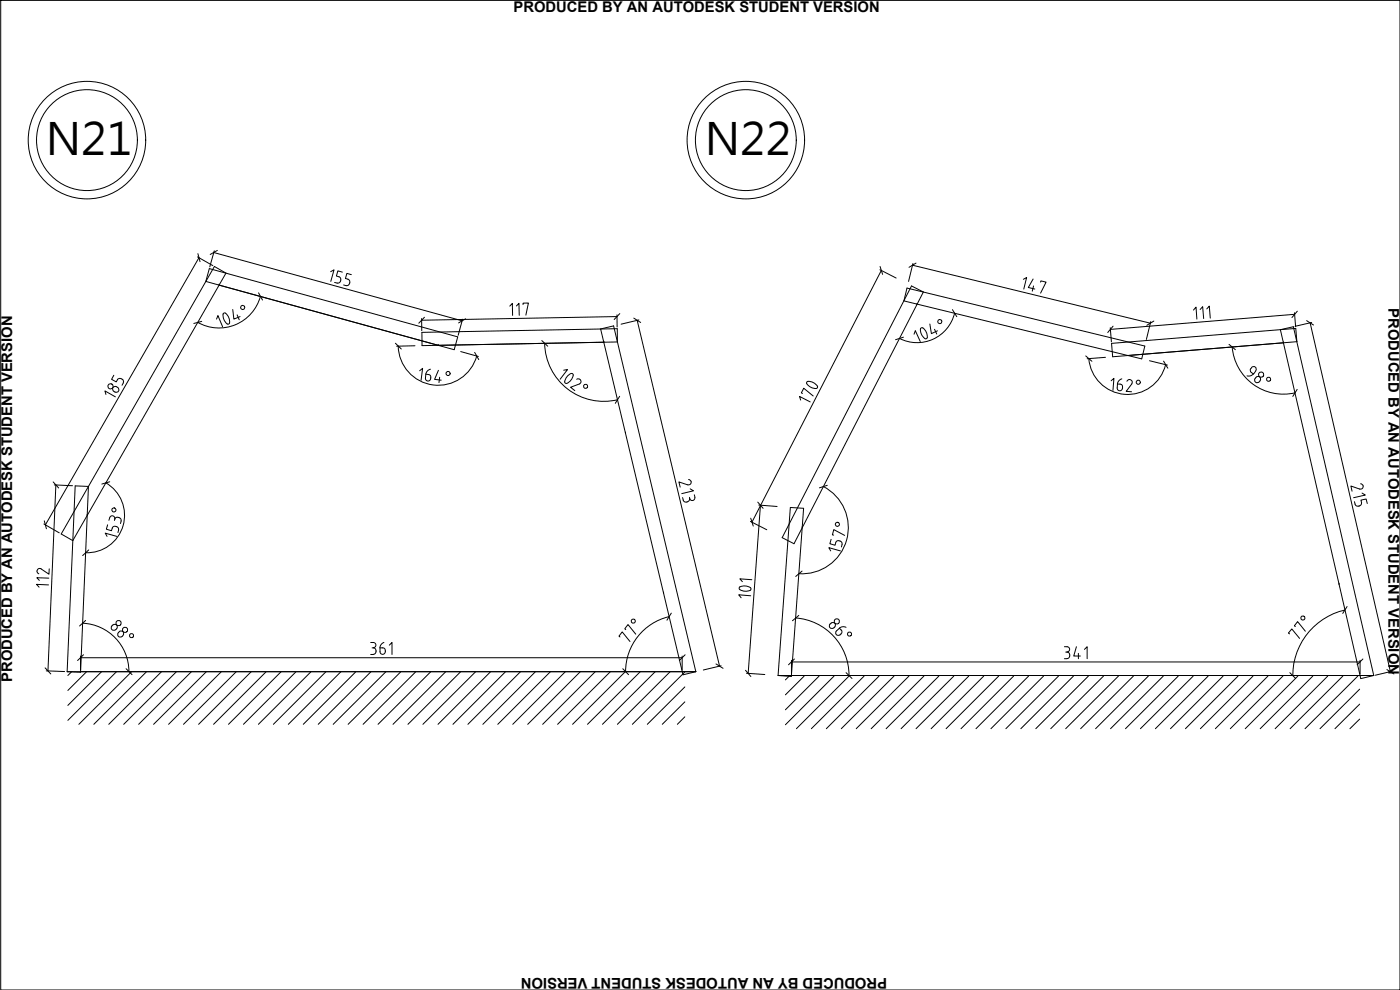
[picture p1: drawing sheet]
<svg xmlns="http://www.w3.org/2000/svg" width="420mm" height="297mm" viewBox="0 0 420 297" stroke-linecap="round" stroke-linejoin="round" font-family="sans-serif">
<path d="M.2 .1h420v296.9h-420z" fill="none" stroke="#000" stroke-width=".3"/>
<!-- layer: 5 -->
<g fill="none" stroke="#000" stroke-width=".3">
<circle cx="26.1" cy="42" r="17.6"/>
<circle cx="26.1" cy="42" r="15.1"/>
<circle cx="223.8" cy="42" r="17.6"/>
<circle cx="223.8" cy="42" r="15.1"/>
</g>
<g fill="none" stroke="#000" stroke-width=".3">
<path d="M64.3 80l3.5 1.9-46 80.3-3.4-2zM62.8 80.6l74.6 20.5-1.1 3.8-74.5-20.5zM65.7 85.5h.1M126.6 99.7l58.7-1.1v4l-58.6 1.1zM180.3 98.7l3.9-.9 24.6 103.7-3.8 1zM272.2 86.4l71.4 17.4-1 3.9-71.3-17.4zM273.6 85.8l3.5 1.8-38.8 75.5-3.6-1.8zM275.2 91.4h.1M384.3 98.9l3.9-.9 24.1 104.7-3.9 .9zM131.5 103.6h.1M181.2 102.7h.1M333.6 103l55.3-4.5 .3 4-55.3 4.5z"/>
<path d="M385.2 102.9h.1M187.7 129.9h.1M22.6 145.8l3.9 .2-2.3 55.7-4-.2zM26.2 154.6h.1M237.2 152.3l4 .2-3.7 50.5-4-.3zM240.7 158.3h.1M199.1 178h.1M401.9 175.3h.1M24.2 201.5h184.6M237.5 202.7h174.8"/>
</g>
<g fill="none" stroke="#000" stroke-width=".3">
<path d="M59.3 77.1l4.6 2.6M59.7 77.3l-46.1 80.2M64.1 75.8l74.6 20.5M64.3 75.3l-1.4 4.8M273.9 79.6l71.3 17.4M274 79.1l-1.3 5.3M65 95.7l.4-1 1.4 3.3M68.2 97.2a2.89 2.89 0 0 1-1.1-3.2l.1-.1a2.41 2.41 0 0 1 1.7 3l-.3 .3h-.4M69.9 92.9l.3 2.8 1.9-.7M71.2 94.5l.6 1.5M78.2 88.9a12.9 12.9 0 0 1-18.9 7.8M99.2 81.5l1-.5-.9 3.4"/>
<path d="M102.3 84l-.1 .4a.78 .78 0 0 1-1 .5l-.8-.2M102.7 81.6l-1.3-.3-.4 1.5 .7 .2a.78 .78 0 0 1 .5 1M103.1 85.5l.8 .2M104.4 83.8a.93 .93 0 0 1 .5 1.4M104.8 85.1a.78 .78 0 0 1-.9 .6M105.5 82.4l-1.4-.4-.4 1.6 .7 .2M126.5 95.6l.1 3.6M138.8 95.8l-1.3 4.8M153 91.8l.8-.8v3.6M155 91.8l.7-.8 .1 3.6M157 91.4v-.4l1.6-.1-.8 3.7M185.2 94.5v3.6"/>
<path d="M185.2 95l-58.7 1.1M191.2 96.1l24.7 103.7M191.7 96l-5.3 1.3M264.1 80.9l4.8 2.5M264.5 81.1l-38.8 75.6M276.2 98.7l.3 1.6 1.1 1.3M276.9 98.4h-.4l-.3 .3M277 98.4a2.89 2.89 0 0 1 1.1 3.1l-.5 .1M279.1 97.2l.4 2.9 1.8-.8M280.5 98.8l.6 1.4M286.5 94a11.6 11.6 0 0 1-16.6 7.5M307.1 83.8l1-.5-.8 3.4"/>
<path d="M310 83.7l-1.4 2.6 2 .4M310.2 85.8l-.4 1.6M312.3 84.7l.1-.4 1.5 .4-1.6 3.3M333.2 98.3l.3 4.3M345.4 96.5l-1.4 5.3M358.2 93l.7-.9 .3 3.6M360.2 92.9l.7-.9 .3 3.6M362.2 92.7l.7-.9 .3 3.6M388.5 93.8l.3 4.2M388.5 94.3l-55.3 4.5M393.2 96.9l24.1 104.6M393.7 96.8l-5 1.1"/>
<path d="M31.8 118.3l-.3-1 3.1 1.8M34.2 112.6l-.7 1.2 1.4 .8 .3-.7a.78 .78 0 0 1 1.1-.3M35 116a.84 .84 0 0 0-1.2 .6 .84 .84 0 0 0 .7 1 .79 .79 0 0 0 1.1-.3 .79 .79 0 0 0-.3-1M35 116l.3 .2M36.4 113.6l.3 .2a.78 .78 0 0 1 .3 1.1M37 114.9l-.4 .7M119.5 103.8a12 12 0 0 0 10.5 11.7 12 12 0 0 0 13.1-8.7M124.5 103.7l-5.5 .2M125.9 111.2l.9-.7-.4 3.6M127.8 112.3l.8 .1a.96 .96 0 0 1 .7 1.2 .96 .96 0 0 1-1.2 .6l-.4-.8M127.8 112.3l-.1 1.2M129.2 110.8l-1.1 .7-.3 .7"/>
<path d="M131.6 111.1l-1.2 2.7 2 .3M132 113.2l-.3 1.6M138.3 105.5l5.3 1.5M163.5 103a17.8 17.8 0 0 0 21.8 16.9M169.2 111.1l1.1-.2-2.2 2.9M171.4 112a2.91 2.91 0 0 0-1.9 2.8l.1 .1a2.39 2.39 0 0 0 2.3-2.8h-.5M173.1 113.8a.81 .81 0 0 1 1.1 .3 .81 .81 0 0 1-.3 1.1l-2.7 1 1.3 1M240.8 118.1l-.3-.2 .7-1.4 2.9 2.3M242.2 114.6a2.73 2.73 0 0 1 3.2 1.6l-.1 .1a2.39 2.39 0 0 1-3.2-1.2zM274.3 100.3l.4-1.1 1.5 3.3M326.8 107.6a11.7 11.7 0 0 0 10.7 10.7 11.7 11.7 0 0 0 12.3-8.9M331.8 107.2l-5.5 .4"/>
<path d="M333.5 114.2l.8-.7-.3 3.6M336.2 115.3l-.8-.1-.1 1.2a.83 .83 0 0 0 .9 .8 .83 .83 0 0 0 .7-1.1l-.2-.6-.5-.2M336.7 113.7l-1 .7-.4 .8M338.2 114.4a.82 .82 0 0 1 1.2-.4 .82 .82 0 0 1 .3 1.2l-1.7 2.2 1.6 .1M345 108.2l5.4 1.3M369.8 104.1a15.4 15.4 0 0 0 18.8 13.8M375.4 110.6a.78 .78 0 0 0 .1 1.1l.7 .5M375.4 110.6a.82 .82 0 0 1 1.1-.6 .82 .82 0 0 1 .4 1.2M376.2 112.1l-.7 .6-1.3 .1M376.7 113.6a.78 .78 0 0 0 .1 1.1 .78 .78 0 0 0 1.1-.2M376.9 111.3l-.6 .9M376.9 113.3a.85 .85 0 0 1 1.3 0 .85 .85 0 0 1-.2 1.2"/>
<path d="M376.9 113.3l-.2 .3M240.3 120l-.4-1.1 3.3 1.7M13.2 157.2l4.6 2.7M16.3 145.5l5.5 .2M16.8 145.5l-2.4 55.8M31.7 144.9a11.2 11.2 0 0 1 5.2 12.8 11.2 11.2 0 0 1-11.2 8.1M32.3 157.5l-.4 1.3 1.5 .4 .3-.7a1 1 0 0 1 1.2-.5 1 1 0 0 1 .7 1M32.9 155.3a.78 .78 0 0 1 1-.5 .78 .78 0 0 1 .5 1M32.9 155.3l-.2 .8M34.5 155.8l-.2 .4M35.6 159l-.2 .8M35.8 155.3a.78 .78 0 0 1 .5 1"/>
<path d="M35.8 155.3a.89 .89 0 0 0-1.4 .4M36.4 156.3l-.2 .8M204.9 149.3l.1 .7a.78 .78 0 0 0 1 .6M206.4 150.6l-.4 .1M206.6 143.9a.8 .8 0 0 1 .8 .9 .8 .8 0 0 1-1 .6l-2.6-.8 .3 1.6M206.9 149.2a.81 .81 0 0 0 .8 1 .81 .81 0 0 0 .8-1M206.9 149.6a.78 .78 0 0 1-.5 .9M207.1 146.7l1 .6-3.5 .8M208.4 148.4l.2 .8M225.2 156.4l4.9 2.5M227.7 151.5l5.5 .5M228.2 151.6l-3.7 50.4"/>
<path d="M247.1 146a13.9 13.9 0 0 1 7 16 13.9 13.9 0 0 1-14.4 10.1M406.5 150.5l.2 .8M406.7 151.3a.93 .93 0 0 0 1.4 .5M408.1 146.8l-2.7-1 .4 1.6M408.3 145.1a.8 .8 0 0 1 .8 1 .8 .8 0 0 1-1 .6M408.6 150.8a.78 .78 0 0 1-.6 1M408.6 150.9l-.2-.8 1.6-.4 .3 1.4M408.8 147.9l.9 .6-3.5 .8M11.1 171.3l.1 .5 .5 .4M14.6 175.5l-3.6-.2 .7 .9M14.6 173.5l-3.6-.2 .8 .8M14.8 170.7l-.1 1.6-2.6-1.7-.8 .2-.2 .5"/>
<path d="M32.1 160.9l-.5-.9 3.5 .9M222 176.1a2.59 2.59 0 0 1 3.4 .6 2.37 2.37 0 0 1-3.4 .2M222.1 176.1l-.3 .4 .2 .4M225.3 178.8l-3.6-.3 .7 .9M225.6 173.9l-3.6-.2 .8 .8M249.3 165.3l-.5-1 3.4 1M249.4 161.8l-.4 1.3 1.6 .5 .2-.8a.78 .78 0 0 1 1-.6M250.2 160.6l-.4-.1 .4-1.6 3.3 1.7M251.8 162.2l.4 .2a.78 .78 0 0 1 .5 .9l-.2 .8M24.2 196.8v4.2M24.2 197.3h180.5M24.8 187a14.5 14.5 0 0 1 13.9 14.5"/>
<path d="M33.9 187.5a.82 .82 0 0 0-.5 1.2 .82 .82 0 0 0 1.3 .2M33.9 187.5a.78 .78 0 0 1 1.1 .1 .78 .78 0 0 1 0 1.1M35 188.7l-.3 .3M35.5 189.8a.82 .82 0 0 1 1.2-.4 .82 .82 0 0 1 .2 1.2M35.5 189.8a.78 .78 0 0 0 0 1.1 .78 .78 0 0 0 1.1 0M36.9 190.7l-.2 .3M111.3 192.8h.8M111.3 196.4h.8M111.7 194.4h.4M112 192.8a.78 .78 0 0 1 .8 .8 .78 .78 0 0 1-.8 .7M112 194.4a.92 .92 0 0 1 .9 1.2M112.8 195.5a.78 .78 0 0 1-.8 .8"/>
<path d="M114 195.5a.78 .78 0 0 0 .8 .8 .78 .78 0 0 0 .8-.8M114 194.4h.9M114 194.4v1.2M114.8 194.4l.7 .4 .2 .8M115.2 192.8l-.9 .8-.3 .8M116.8 193.6l.8-.8v3.6M186.1 191.1l-.3-.2 .9-1.3 2.4 2.9M187.8 188.9l-.3-.2 1-1.3 2.3 2.9M200.8 185a17 17 0 0 0-13.1 16.5M204.7 196.8v4.2M216.4 199.8l-5.3 1.2M237.5 198.1v4.1"/>
<path d="M237.5 198.6h170.7M238.8 185.4a17.3 17.3 0 0 1 16 17.3M249.1 187.2a.85 .85 0 0 0 .2 1.3 .85 .85 0 0 0 1.2-.3M249.1 187.2a.82 .82 0 0 1 1.2-.3 .82 .82 0 0 1 .2 1.2M251.9 188.5l-.9 .8a.78 .78 0 0 0 0 1.1 .78 .78 0 0 0 1.1 0M251.9 188.5l.6 .5M252.4 189l.3 .6-.3 .5M252.4 190.2l-.3 .3M253.9 188.2l-1.2-.1-.8 .3M319.4 194h.8a.78 .78 0 0 1 .8 .8 .78 .78 0 0 1-.8 .8M319.8 195.7a.99 .99 0 0 1 1.2 .7 .99 .99 0 0 1-.8 1.2h-.8M323 194l-.8 2.8h2"/>
<path d="M323.6 196v1.6M325.5 194.8l.8-.8v3.6M387 190.2l-.3-.3 1-1.2 2.3 2.8M388.7 188l-.2-.2 .9-1.3 2.4 2.9M403.6 183a20.1 20.1 0 0 0-15.6 19.7M408.2 198.1v4.1M13.9 201.3l5.5 .2M20.2 201.5h188.6M224 202l5.5 .4M233.5 202.7h178.8M417.7 201.4l-4.9 1.2"/>
<circle cx="72.8" cy="92.3" r=".61"/>
<circle cx="282" cy="96.5" r=".61"/>
<circle cx="33.2" cy="115.9" r=".78"/>
<circle cx="134.5" cy="112.1" r=".61"/>
<circle cx="175.7" cy="115.9" r=".61"/>
<circle cx="341.6" cy="114.7" r=".61"/>
<circle cx="378.5" cy="112.4" r=".78"/>
<circle cx="380.7" cy="113.8" r=".61"/>
<circle cx="34.2" cy="153" r=".61"/>
<circle cx="251.3" cy="157.3" r=".61"/>
<circle cx="35.6" cy="187" r=".78"/>
<circle cx="37.5" cy="189" r=".78"/>
<circle cx="39.5" cy="190.7" r=".61"/>
<circle cx="190.1" cy="186.4" r=".61"/>
<circle cx="251.1" cy="186.4" r=".78"/>
<circle cx="255" cy="190.3" r=".61"/>
<circle cx="391" cy="185.4" r=".61"/>
</g>
<g fill="none" stroke="#000" stroke-width=".3">
<path d="M21.5 201.5l-1.1 1.2M26 201.5l-5.6 5.7M30.5 201.5l-10.1 10.2M35 201.5l-14.6 14.6M39.5 201.5l-15.8 15.8M44 201.5l-15.8 15.8M48.5 201.5l-15.9 15.8M53 201.5l-15.9 15.8M57.4 201.5l-15.8 15.8M61.9 201.5l-15.8 15.8M66.4 201.5l-15.8 15.8M70.9 201.5l-15.8 15.8"/>
<path d="M75.4 201.5l-15.8 15.8M79.9 201.5l-15.8 15.8M84.4 201.5l-15.8 15.8M88.9 201.5l-15.8 15.8M93.3 201.5l-15.7 15.8M97.8 201.5l-15.8 15.8M102.3 201.5l-15.8 15.8M106.8 201.5l-15.8 15.8M111.3 201.5l-15.8 15.8M115.8 201.5l-15.8 15.8M120.3 201.5l-15.8 15.8M124.8 201.5l-15.8 15.8"/>
<path d="M129.3 201.5l-15.8 15.8M133.8 201.5l-15.9 15.8M138.3 201.5l-15.9 15.8M142.7 201.5l-15.8 15.8M147.2 201.5l-15.8 15.8M151.7 201.5l-15.8 15.8M156.2 201.5l-15.8 15.8M160.7 201.5l-15.8 15.8M165.2 201.5l-15.8 15.8M169.7 201.5l-15.8 15.8M174.2 201.5l-15.8 15.8M178.6 201.5l-15.7 15.8"/>
<path d="M183.2 201.5l-15.9 15.8M187.7 201.5l-15.9 15.8M192.2 201.5l-15.9 15.8M196.6 201.5l-15.8 15.8M201.1 201.5l-15.8 15.8M205.5 201.6l-15.7 15.7M205.5 206.1l-11.2 11.2M205.5 210.6l-6.7 6.7M205.5 215.1l-2.2 2.2M236.9 202.8l-1.2 1.2M241.3 202.8l-5.6 5.7M245.8 202.8l-10.1 10.2"/>
<path d="M250.3 202.8l-14.6 14.7M254.8 202.8l-15.8 15.8M259.3 202.8l-15.8 15.8M263.8 202.8l-15.8 15.8M268.3 202.8l-15.8 15.8M272.8 202.8l-15.8 15.8M277.3 202.8l-15.8 15.8M281.8 202.8l-15.9 15.8M286.3 202.8l-15.9 15.8M290.7 202.8l-15.8 15.8M295.2 202.8l-15.8 15.8M299.7 202.8l-15.8 15.8"/>
<path d="M304.2 202.8l-15.8 15.8M308.7 202.8l-15.8 15.8M313.2 202.8l-15.8 15.8M317.7 202.8l-15.8 15.8M322.2 202.8l-15.8 15.8M326.6 202.8l-15.7 15.8M331.2 202.8l-15.9 15.8M335.7 202.8l-15.9 15.8M340.1 202.8l-15.8 15.8M344.6 202.8l-15.8 15.8M349.1 202.8l-15.8 15.8M353.6 202.8l-15.8 15.8"/>
<path d="M358.1 202.8l-15.8 15.8M362.6 202.8l-15.8 15.8M367.1 202.8l-15.8 15.8M371.6 202.8l-15.8 15.8M376 202.8l-15.7 15.8M380.5 202.8l-15.8 15.8M385 202.8l-15.8 15.8M389.5 202.8l-15.8 15.8M394 202.8l-15.8 15.8M398.5 202.8l-15.8 15.8M403 202.8l-15.8 15.8M407.5 202.8l-15.8 15.8"/>
<path d="M408.1 206.8l-11.9 11.8M408.1 211.3l-7.5 7.3M408.1 215.8l-3 2.8"/>
</g>
<!-- layer: 0 -->
<g fill="none" stroke="#000" stroke-width=".3">
<path d="M59.4 76.1l.6 2.4M65.2 75.1l-2.1 1.3M264.1 80l.8 2.3M274.9 78.9l-2.1 1.3M60.5 96.4l-2.3 .7M77.6 87.9l1.2 2.1M127.4 95.2l-1.7 1.8M139.7 95.7l-2.1 1.2M186 94.1l-1.7 1.8M190.2 95.4l2.1 1.4M285.8 92.9l1.3 2.1M334.1 97.9l-1.7 1.9"/>
<path d="M346.3 96.3l-2.1 1.3M389.3 93.4l-1.6 1.9M392.1 96.2l2.1 1.3M118.7 103l1.7 1.7M142.5 105.7l1.2 2.2M162.6 102.2l1.8 1.7M186 118.9l-1.3 2.1M271.1 101.2l-2.3 .7M325.8 106.8l1.9 1.6M349.2 108.4l1.3 2.1M368.9 103.3l1.9 1.6M389.3 116.8l-1.3 2.1"/>
<path d="M13.3 156.3l.6 2.4M16 144.6l1.6 1.8M32.9 144.6l-2.3 .6M225.3 155.5l.8 2.3M227.4 150.7l1.6 1.8M248.3 145.6l-2.4 .8M26.6 165l-1.8 1.7M240.7 171.4l-1.9 1.6M25.1 196.5l-1.8 1.7M25.7 186.2l-1.8 1.6M201.5 184l-1.3 2.1M205.6 196.5l-1.7 1.7"/>
<path d="M214.9 199.2l2.1 1.3M238.4 197.7l-1.8 1.8M239.7 184.6l-1.9 1.7M404.3 182l-1.3 2.1M409 197.7l-1.7 1.8M13.5 200.4l1.7 1.8M37.8 200.6l1.8 1.8M186.9 200.6l1.7 1.8M223.7 201.1l1.6 1.9M253.9 201.8l1.8 1.8M387.1 201.8l1.7 1.8M416.2 200.9l2.1 1.3"/>
</g>
<g font-size="13.2">
<text x="13.8" y="46.5">N21</text>
<text x="211.5" y="46.5">N22</text>
</g>
<g font-size="4.4">
<text x="154.1" y="3.6">PRODUCED BY AN AUTODESK STUDENT VERSION</text>
<text x="416.7" y="92.5" transform="rotate(90 416.7 92.5)">PRODUCED BY AN AUTODESK STUDENT VERSION</text>
<text x="3.7" y="204.6" transform="rotate(-90 3.7 204.6)">PRODUCED BY AN AUTODESK STUDENT VERSION</text>
<text x="266.2" y="293.6" transform="rotate(180 266.2 293.6)">PRODUCED BY AN AUTODESK STUDENT VERSION</text>
</g>
</svg>
